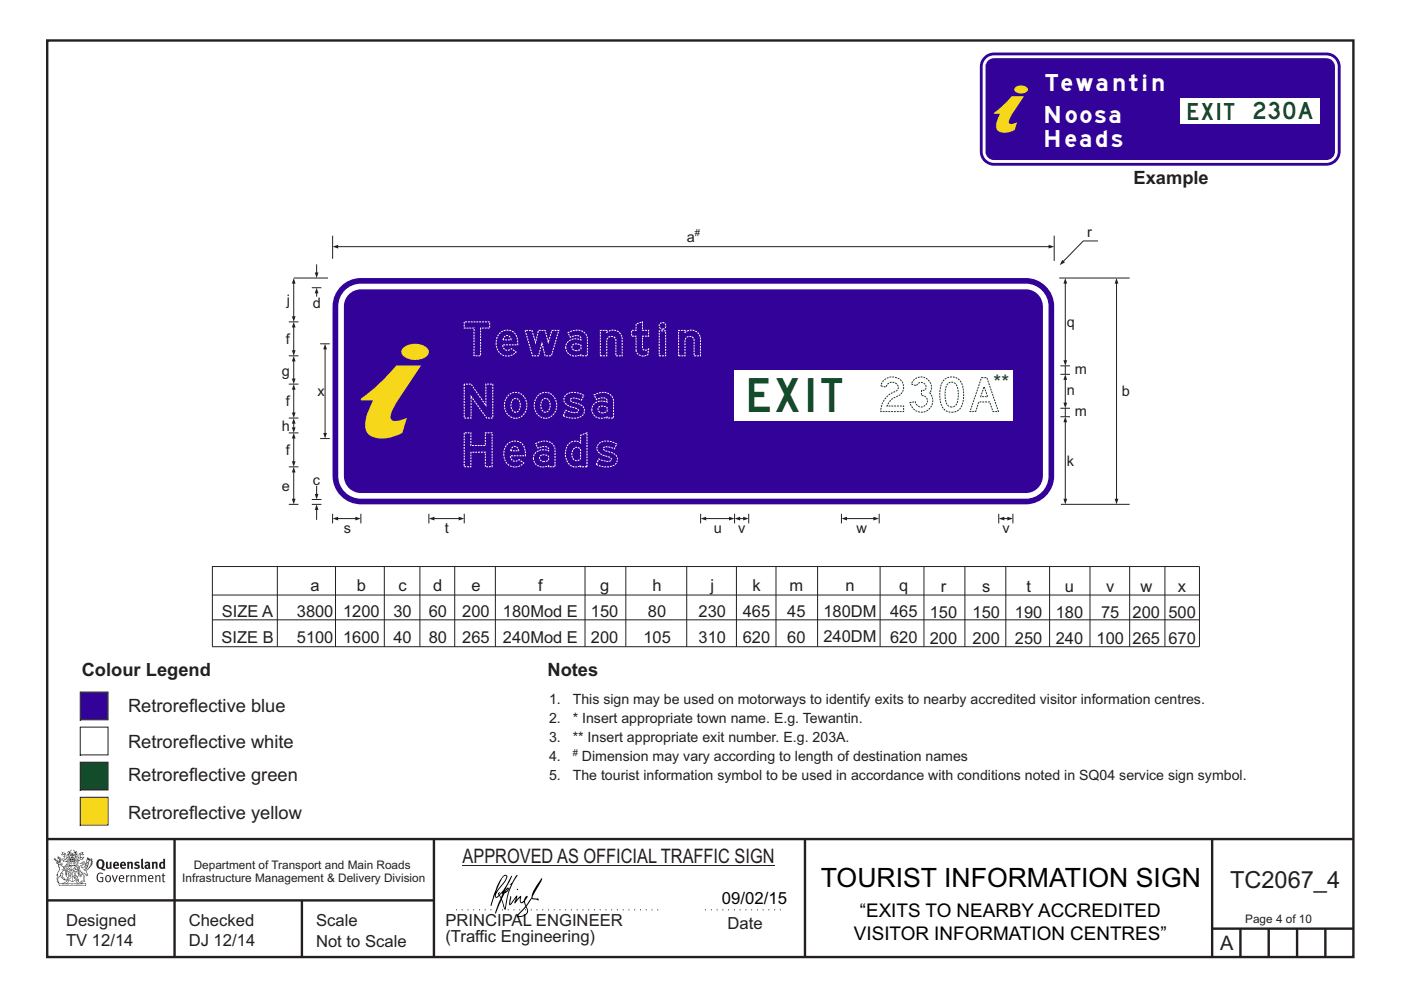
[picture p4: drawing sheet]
<svg xmlns="http://www.w3.org/2000/svg" width="297mm" height="210mm" viewBox="0 0 297 210" stroke-linecap="round" stroke-linejoin="round" font-family="sans-serif">
<g fill="none" stroke="#231f20" stroke-width=".51">
<path d="M10 8.6h276.9v194.4h-276.9zM10 178h277M37 178v25M92 178v25M170.7 177.9v25M257 178v25M10 191h82M64 191v12M257 197h30M263 197v6M269 197v6M275 197v6"/>
<path d="M281 197v6"/>
</g>
<path d="M96.7 193h43.3M149.5 193h16.8" fill="none" stroke="#231f20" stroke-width=".21" stroke-dasharray=".2 1" stroke-linecap="butt"/>
<path d="M98.1 183.5h66.1" fill="none" stroke="#231f20" stroke-width=".21"/>
<g fill="#231f20">
<path d="M21.1 182.6a.94 .94 0 0 0 .2 1.4 .84 .84 0 0 0 0-1.5zM20.7 182.5a.92 .92 0 0 1 1.2-.1 .92 .92 0 0 1 .2 1.2l-.3 .6 .6 .2-.1 .2-.6-.1a1.41 1.41 0 0 1-1.3-1.2z" fill-rule="evenodd"/>
<path d="M22.5 182.8l.4-.1v1.2l.1 .1 .3-.1v-1.1h.3l.1 1.4a1.26 1.26 0 0 1-1.2-.1z" fill-rule="evenodd"/>
<path d="M24.5 183.1l-.1 .3h.4l-.1-.3zM24.1 183a.66 .66 0 0 1 .9-.1 .66 .66 0 0 1 .2 .8h-.8v.2a.42 .42 0 0 0 .7 0l.1 .2a.79 .79 0 0 1-1.1 0 .79 .79 0 0 1 0-1.1z" fill-rule="evenodd"/>
<path d="M26 183.1l-.1 .3h.4l-.1-.3zM25.6 183a.66 .66 0 0 1 .9-.1 .66 .66 0 0 1 .2 .8h-.8v.2a.42 .42 0 0 0 .6 0l.2 .2a.79 .79 0 0 1-1.1 0 .79 .79 0 0 1 0-1.1z" fill-rule="evenodd"/>
<path d="M26.9 182.8l.4-.1v.2a.46 .46 0 0 1 .5-.1 .46 .46 0 0 1 .4 .4v1.1h-.4v-1l-.1-.2-.3 .1v1.1h-.4z" fill-rule="evenodd"/>
<path d="M28.6 183l.5-.3 .5 .2-.1 .2h-.5l-.1 .2a.56 .56 0 0 1 .7 .6 .56 .56 0 0 1-.8 .4l-.4-.1 .2-.3 .4 .1 .2-.1-.6-.4z" fill-rule="evenodd"/>
<path d="M29.9 182.2l.4-.1v1.8l.2 .4h-.3l-.2-.2z" fill-rule="evenodd"/>
<path d="M31.1 183.7v.3l.3-.1v-.3zM30.7 183a.67 .67 0 0 1 .6-.2 .67 .67 0 0 1 .5 .5l.1 .8-.2 .3-.2-.2a.5 .5 0 0 1-.7 0 .5 .5 0 0 1 0-.7l.6-.1v-.3l-.6 .1z" fill-rule="evenodd"/>
<path d="M32.2 182.8l.3-.1 .1 .2a.46 .46 0 0 1 .5-.1 .46 .46 0 0 1 .3 .4v1.1h-.4v-1l-.1-.2-.3 .1v1.1h-.4z" fill-rule="evenodd"/>
<path d="M34.3 183.1l-.1 .7 .2 .2 .2-.1v-.7zM34.6 182.1l.4 .1 .1 2.1-.4-.1a.71 .71 0 0 1-1-.6 .71 .71 0 0 1 .9-.7z" fill-rule="evenodd"/>
<path d="M20.8 185.3l.7-.2 .4 .2-.2 .1a.69 .69 0 0 0-.8 .1 .69 .69 0 0 0-.1 .9l.2 .4 .5 .1h.2v-.7h-.4l-.1-.2h.7v1a.96 .96 0 0 1-1.2-.1 .96 .96 0 0 1-.2-1.1z" fill-rule="evenodd"/>
<path d="M22.6 185.9a.57 .57 0 0 0-.1 .7 .57 .57 0 0 0 .6 .3 .7 .7 0 0 0-.2-1.1zM22.5 185.8a.69 .69 0 0 1 1.1 .6 .69 .69 0 0 1-1.1 .5 1.04 1.04 0 0 1 0-1.1z" fill-rule="evenodd"/>
<path d="M23.7 185.7l.2-.1 .4 1.3 .4-1.3h.3l-.6 1.5h-.2z" fill-rule="evenodd"/>
<path d="M25.6 185.8l-.2 .4h.7l-.2-.4zM25.4 185.8a.59 .59 0 0 1 .7-.1 .59 .59 0 0 1 .2 .7h-.9a.45 .45 0 0 0 .3 .5 .45 .45 0 0 0 .5-.1l.1 .1a.74 .74 0 0 1-1-.1 .74 .74 0 0 1 .1-1z" fill-rule="evenodd"/>
<path d="M26.7 185.7l.2-.1 .1 .2 .5-.2-.1 .3-.4 .2v1h-.2z" fill-rule="evenodd"/>
<path d="M27.6 185.7l.2-.1 .1 .2a.45 .45 0 0 1 .5-.2 .45 .45 0 0 1 .3 .4v1.1h-.2v-1.1l-.2-.2-.4 .2v1.1h-.2z" fill-rule="evenodd"/>
<path d="M29.1 185.7l.3-.1v.2l.4-.2 .4 .3 .3-.3a.37 .37 0 0 1 .5 .4v1.1h-.2v-1.1l-.2-.2-.4 .2v1.1h-.2v-1.1l-.2-.2-.4 .2v1.1h-.2z" fill-rule="evenodd"/>
<path d="M31.8 185.8l-.2 .4h.7l-.2-.4zM31.5 185.8a.59 .59 0 0 1 .8-.1 .59 .59 0 0 1 .2 .7h-.9a.45 .45 0 0 0 .3 .5 .45 .45 0 0 0 .5-.1l.1 .1a.74 .74 0 0 1-1-.1 .74 .74 0 0 1 0-1z" fill-rule="evenodd"/>
<path d="M32.9 185.7l.2-.1 .1 .2a.45 .45 0 0 1 .4-.2 .45 .45 0 0 1 .4 .4v1.1h-.2v-1.1l-.2-.2-.4 .2v1.1h-.3z" fill-rule="evenodd"/>
<path d="M34.5 185.3l.2-.1v.4h.4l-.1 .2h-.3v1v.1h.3l-.1 .2-.4-.1v-1.2h-.2v-.2h.2z" fill-rule="evenodd"/>
<path d="M13.2 180.9l.5 .1-.6 .3 .3-.3zM13.7 181.2l.3 .1 .1 1 .3-.5 .1 .5h-.2l-.1 .3-.7 .1v-.3l-.4-.1 .3-.1 .6 .2-.4-.7h.2zM13.2 180.7v.4l-.3 .2 .3 .1 .4-.2 .1 .4-.3 .2h.2l.2 .5-.4-.2-.4 .1 .5 .6 .2-.1 .8 .1-.6 .6 .2 .1 .6-.2-.1-.3 .3-.2h-.2l-.1 .4-.5 .2 .5-.7h-.5l.6-.2-.4 .1 .3-.3-.1-.6-.1-.1-.3 .5v-.2a.8 .8 0 0 0-.9-1.1z" fill-rule="evenodd"/>
<path d="M17 181.1l.5-.2-.3 .2 .4 .2zM16.8 181.2h.1l.1 .9 .3-.2 .4-.1-.3 .3v.2h-.4l-.3 .3-.1-.3-.3-.1 .1-.1-.1-.4 .4 .6 .1-.1zM16.3 181.5l-.1 .9 .4 .1h-.6l.6 .1-.2 .1h-.3l.4 .4h-.2v.3l-.5-.8 .5 1 .4-.6-.4-.2 .9-.5 .2 .1 .4-.5 .1-.2-.8 .2-.1-.7 .4 .2 .5-.2-.4-.2 .2-.2a.88 .88 0 0 0-1 1.2z" fill-rule="evenodd"/>
<path d="M15.5 182.9l.3 .2h-.2v.3v-.3h-.2l.2-.1z" fill-rule="evenodd"/>
<path d="M15.1 182.9l.2 .2h-.2v.3v-.3h-.2h.2z" fill-rule="evenodd"/>
<path d="M14.9 182.8h.9l.1 .7-.3 .1-.8-.1zM14.8 182.4l-.2 1.2h1.4l-.2-1.2-.1 .2h-.8z" fill-rule="evenodd"/>
<path d="M14.9 184.5v.2l.3-.1-.1-.2zM14.4 183.8l.2 .2-.3 .2v.5l.2 .1 .3-.1-.4-.4 .3 .1h.4l-.2-.4 .2-.2zM14.3 183.7h.9a.5 .5 0 0 0 .1 .8l-.3 .3a.47 .47 0 0 1-.7-.1 .47 .47 0 0 1 0-.6l.1-.1z" fill-rule="evenodd"/>
<path d="M15.6 184.2l.1-.1a.33 .33 0 0 1 .5-.2 .33 .33 0 0 1 .1 .5l-.3-.1 .2-.2h-.4l-.1 .1h.2l.1 .3h.3v.2h-.6l.1-.1-.3-.1zM15.5 184.2l-.1 .4h.2l-.1 .2h.9v-.2a.44 .44 0 0 0 0-.7 .44 .44 0 0 0-.7 .1z" fill-rule="evenodd"/>
<path d="M15.7 185.7l.4 .1zM15.9 185.2l.1 .4h-.2zM15.9 185.1l-.3 .7-.3 .2a.98 .98 0 0 1 1.1 .1z" fill-rule="evenodd"/>
<path d="M15.6 186l.3 .2v-.2h.2l-.2 .5v-.2l-.3 .1 .2-.2z" fill-rule="evenodd"/>
<path d="M15 185.3l.1 .1-.2 .3zM14.6 185.9h.4a.22 .22 0 0 1-.2 .3 .22 .22 0 0 1-.2-.3zM14.5 185.3l.2 .4zM14.6 185.8l.4 .1zM14.7 185.2l.2 .1-.1 .4zM14.4 185.2l.1 .5a.36 .36 0 0 0 0 .5 .36 .36 0 0 0 .5 0 .36 .36 0 0 0 .1-.5 .41 .41 0 0 0-.1-.5 .41 .41 0 0 0-.6 0z" fill-rule="evenodd"/>
<path d="M14.6 184.1l.2 .2z" fill-rule="evenodd"/>
<path d="M18.3 183.4l.1-.1v.4l-.5 .4z" fill-rule="evenodd"/>
<path d="M17.5 182.9l.2-.1 .3 .2-.7 .8-.1 .3 .3 .1a1.07 1.07 0 0 0 .7-.9l.4-.3v.2a1.36 1.36 0 0 1-1 1.3 1.32 1.32 0 0 0 1.2-1.6l.5-.7-.2 .5 .4-.2-.4 .4 .4-.2-.4 .4h.4l-.5 .2h.4l-.4 .2h.4l-.4 .1 .1 .1h-.2l.1 .2-.2 .1a.82 .82 0 0 1-1 .6l.3 .1 .5 .9-.3 .1-.2-.4-.4-.2 .1 1.8 .2 .1-.6 .2-.2-.2 .5-.1v-.2a2.24 2.24 0 0 0-.7-2.1v-.3a.69 .69 0 0 1 .6-.9l.1-.2zM16.6 184.5l.5 1.3 .1-.8 .2 .3-.3 .7-.4-.8h-.1l.1-.2zM18.5 182.2l.1 .3 .2-.2v.3l.2-.3v.2l-.8 .6zM16.8 183.2l.7-.1 .1 .2a.87 .87 0 0 0-.8 .6 .87 .87 0 0 0 .2 .9l.2 .4-.1 .5-.3-1.1-.2-.1-.1 .1 .1 .2-.2 .4 .3 .1 .2 .7h.3l.3-.6a1.62 1.62 0 0 1 .1 1.4h-.3l-.2 .3h.2l.1 .2 .2-.2h.5l-.2-.3-.1-1.5 .2 .1a.4 .4 0 0 0 .2 .3 .4 .4 0 0 0 .5 0l-.5-1 .8-.6 .1-.3h.3l-.1-.1 .3-.3h-.2l.2-.3-.1 .1 .1-.3-.1 .1 .1-.4h-.1l.1-.3v-.1l-.2 .2-.1-.4-.2 .4-.1-.4-.1 .2-.2-.3v.3l-.2-.4-.4 1.6a.58 .58 0 0 1-.8 .6l.7-.8v-.4h-.4z" fill-rule="evenodd"/>
<path d="M18.2 185.4l.3 .1z" fill-rule="evenodd"/>
<path d="M12.5 187.4h5.7l-.1 .4h-5.5zM13.5 187.4l.5-.3 .4-.4v.1l.1 .1-.3 .4zM14 186.6l.3-.1-.2 .3zM16.3 186.7l.4 .4 .5 .3h-.6l-.3-.3-.1-.2zM16.4 186.5l.2 .1-.1 .2zM12.4 187.4l.1 .5h5.7l.1-.5-.8-.1-.6-.2-.3-.2 .1-.5a.47 .47 0 0 0-.6 .4 .47 .47 0 0 0 .4 .6h-2.3a.47 .47 0 0 0 .4-.6 .47 .47 0 0 0-.6-.4l.1 .5-.3 .2-.6 .2z" fill-rule="evenodd"/>
<path d="M13.3 187.6v.1zM13.3 187.5l-.1 .3h.2z" fill-rule="evenodd"/>
<path d="M13.5 187.5l.1 .2 .1-.2v.2z" fill-rule="evenodd"/>
<path d="M13.9 187.5l.1 .2zM13.8 187.5v.3l.2-.1v-.1z" fill-rule="evenodd"/>
<path d="M14.2 187.6l.1 .1zM14.2 187.5l-.1 .3h.3z" fill-rule="evenodd"/>
<path d="M14.4 187.5h.2l.1 .3h-.3z" fill-rule="evenodd"/>
<path d="M15.1 187.6v.1zM15.1 187.5l-.1 .3h.2z" fill-rule="evenodd"/>
<path d="M15.3 187.5h.2l-.1 .3z" fill-rule="evenodd"/>
<path d="M15.8 187.5h.2l-.1 .3z" fill-rule="evenodd"/>
<path d="M16.1 187.5l.1 .3z" fill-rule="evenodd"/>
<path d="M16.3 187.5l.1 .2zM16.3 187.5v.3l.2-.1v-.1z" fill-rule="evenodd"/>
<path d="M16.6 187.5h.2v.3h-.2z" fill-rule="evenodd"/>
<path d="M16.9 187.5l.1 .3h-.1z" fill-rule="evenodd"/>
<path d="M17.1 187.5l.1 .3z" fill-rule="evenodd"/>
<path d="M17.3 187.5l.1 .3z" fill-rule="evenodd"/>
<path d="M14.9 182.1a.71 .71 0 0 1 .9 .1zM15.6 182.2l.2 .2zM15 182.2l.3 .1zM14.8 182.3l.1 .1zM15.2 181.9h.3zM15.2 181.3h.1v.2zM15.2 181h.2v.2zM15.3 181.6l.1 .2h-.2zM15.4 181.3l.1 .2zM15 181.3l.1 .1-.1 .1zM15.6 181.3h.1v.2zM14.4 180.6l-.3 .3 .5-.2v.4h-.3l-.1 .6 .2-.5 .3 .9v.4h1.2v-.4l.4-.9 .2 .3-.2-.5-.2 .1v-.4l.4 .2-.3-.4-.2 .3-.5-.6v.1a.41 .41 0 0 1 .3 .3 .41 .41 0 0 1-.1 .5l.1-.2a1 1 0 0 1 0 1.1l-.2-.1-.1-.3h.4l-.2-.2 .2-.3-.3 .1v-.4l-.3 .2-.2-.2 .1 .4-.4-.1 .1 .3-.1 .2h.4l-.1 .3-.3 .1a.93 .93 0 0 1 .1-1.1l.1 .3v-.4h-.2l.4-.6-.5 .5-.1-.2z" fill-rule="evenodd"/>
<path d="M12.4 183.4l.4 .1 .6 .5v.2a.83 .83 0 0 1 .6 1.2v-.2a.75 .75 0 0 0-1-.8l.4 .2-.6 .7-.1 .5a.95 .95 0 0 0-.3 1.3l-.1-.1a.77 .77 0 0 1 .1-1.1l-.1-.5-.1 .1 .2-.5a1.31 1.31 0 0 0 0-1.6zM13 185.2l.3 .1-.1 .8 .5 .4-.2-.1a.68 .68 0 0 1-.6-.8zM12.1 183a.68 .68 0 0 1 1 .3l-.5 .1-.1-.3zM11.4 182.1a1.19 1.19 0 0 0 1 .8h-.5l.4 .4 .1 .6a.9 .9 0 0 1-.2 1.2l-.3 .5h.3v.2a1.04 1.04 0 0 0-.1 1.2l.2 .3 .3-.1-.1-.1a.8 .8 0 0 1 .2-1.2l.1-.2a.89 .89 0 0 0 1.1 .9l-.6-.6 .1-.8-.3-.1 .4-.5 .4 .3 .1 .8a1.01 1.01 0 0 0-.3-1.4l.3-.6-.4 .4a.41 .41 0 0 1 .4-.5h-.1l-.5 .2-.5-.4h.3a.5 .5 0 0 0-.5-.5l.3-.4-.3 .2 .3-.4-.1-.3-.1 .4-.1-.6-.1 .3-.1-.5-.1 .3-.3-.2 .3 .3-.3-.1a.62 .62 0 0 1 .5 .9l-.1-.4v.4l-.3-.1v-.4l-.1 .3-.1-.3-.1 .2-.1-.5-.1 .3-.1-.4v.4z" fill-rule="evenodd"/>
<path d="M12.6 183.1l.1-.1 .2 .2z" fill-rule="evenodd"/>
<path d="M14 183.6h2.7v1l-.1-.9h-2.5v1.2h2.5v-.3v.6v-.2h-1.2v1.9a2.13 2.13 0 0 0 1.3-1.7 1.69 1.69 0 0 1-1.6 1.8l-.6-.4-.4-.6-.1-1.2v.6l.4 .8 .9 .7v-1.9h-1.2z" fill-rule="evenodd"/>
<circle cx="17.7" cy="182.9" r=".08"/>
</g>
<g fill="#000">
<path d="M107.5 188.6l.2-.1-.5 .6zM106.3 189.5l.3 .1-.3 .7-.3-.4zM106.8 185.9l.5-.1a9.3 9.3 0 0 1-2 3.2l-.1 .2 1-2.5zM106.5 185.9a14.7 14.7 0 0 0-2.2 5l-.3 1.1 .1 .2 .8-2.4a.42 .42 0 0 0 .2 .6 .42 .42 0 0 0 .6-.2l.2-.2 .2 .5-1.1 3.2h.2l1.1-2.8 .6 1.9 .2 .2 .2-.5a13.5 13.5 0 0 1 2-6.2l.4-.6-.1-.1-1.6 2.1 .4-.1a14.9 14.9 0 0 0-1.3 5.1l-.4-1.2a1.39 1.39 0 0 1 .2-1.8l.1-.2a.92 .92 0 0 0 .8-1.2 .75 .75 0 0 0-.7 .7l-.2 .2 1.6-3.4-.1-.1-.4 .7a10.5 10.5 0 0 1-2.2 3.3l.2-.4a.32 .32 0 0 0-.4 .1 .32 .32 0 0 0 .1 .5l-.5 .3a3.2 3.2 0 0 1 1.1-2.2l.5-.6a2.49 2.49 0 0 0 .7-1.7l-.3-.2z" fill-rule="evenodd"/>
<path d="M109.6 188.5l.3 .3h-.3z" fill-rule="evenodd"/>
<path d="M111.5 192.4a1.15 1.15 0 0 1 .1 1.3 1.15 1.15 0 0 1-1.2 .6h-.5zM108.1 190.1l-.2 1.6 .3 .3 1.2-1.5-.3 1.1 1.1-1.2a.94 .94 0 0 0 .4 1.2l.5-.3 .3 .9-1.2 1.3a.98 .98 0 0 0-.5 1 1.9 1.9 0 0 0 2.3-1.3l-.1-.3a1.02 1.02 0 0 1 .3-1.4l.5-.9 1.5 .3-.2-.5v.3l-1.1-.2v-.3l2-3.5 .1-.3-.1-.1-1.8 2.7a6.6 6.6 0 0 1-1.5 3l-.2-.2a1.01 1.01 0 0 1 .4-1.4l.1-.3-.3-.1-.3 .4-.2 .6-.5 .4-.2-.4 .1-.9-.2-.1-.8 .9 .2-.9-.1-.1-1.4 1.8 .2-1.4v-.2z" fill-rule="evenodd"/>
</g>
<path d="M17 146.8v5.9h5.9v-5.9z" fill-rule="evenodd" fill="#330299" stroke="#231f20" stroke-width=".21"/>
<path d="M17 154.2v5.9h5.9v-5.9z" fill-rule="evenodd" fill="#fff" stroke="#231f20" stroke-width=".21"/>
<path d="M17 169.1v5.9h5.9v-5.9z" fill-rule="evenodd" fill="#f7d719" stroke="#231f20" stroke-width=".21"/>
<path d="M17 161.7v5.9h5.9v-5.9z" fill-rule="evenodd" fill="#0f4d2a" stroke="#231f20" stroke-width=".21"/>
<g fill="none" stroke="#231f20" stroke-width=".21">
<path d="M45 120.2h209.3M45 126.2h209.3M45 137.2h209.3M45 120.2v16.9M45 131.5h209.3M58.8 120.2v16.9M71.1 120.2v17M81.5 120.2v17M89 120.2v17M96.4 120.2v17M105 120.2v17M124 120.2v17"/>
<path d="M132.7 120.2v17M145.6 120.2v17M156.1 120.2v17M164.5 120.2v17M173.3 120.2v17M186.6 120.2v17M195.9 120.2v17M204.6 120.2v17M213.3 120.2v17M222.5 120.2v17M231.1 120.2v17M239.5 120.2v17"/>
<path d="M247 120.1v17M254.3 120.1v17"/>
</g>
<path d="M208.9 11.8l1.2-.6 .6-.1h70.5a3 3 0 0 1 3 3v18a3 3 0 0 1-3 3h-70.5a3 3 0 0 1-3-3v-18a3 3 0 0 1 1.2-2.3z" fill-rule="evenodd" fill="#330299"/>
<path d="M209.2 12.3l1-.5 .5-.1h70.5a2.41 2.41 0 0 1 2.4 2.4v18a2.41 2.41 0 0 1-2.4 2.4h-70.5a2.41 2.41 0 0 1-2.4-2.4v-18a2.4 2.4 0 0 1 .9-1.8z" fill-rule="evenodd" fill="#fff"/>
<path d="M209.5 12.9l.8-.5 .4-.1h70.5a1.81 1.81 0 0 1 1.8 1.8v18a1.81 1.81 0 0 1-1.8 1.8h-70.5a1.81 1.81 0 0 1-1.8-1.8v-18l.1-.4z" fill-rule="evenodd" fill="#330299"/>
<path d="M210.7 23.9l1.8-1.4 2-2.1h2.6l-2.7 4.1a2.13 2.13 0 0 0-.5 1.6 1.48 1.48 0 0 0 1.7-.1l-.5 1.6a3.3 3.3 0 0 1-3.7 0 2.35 2.35 0 0 1 .1-2.2l.5-1.3h-1.3zM215.3 18.5a1.76 1.76 0 0 1 2.6 .5 1.67 1.67 0 0 1-2.9 0z" fill-rule="evenodd" fill="#f7d719"/>
<path d="M250.4 20.9h29.5v5.4h-29.5z" fill="#fff"/>
<path d="M72.3 60.7a6 6 0 0 1 4.2-1.7h141a6 6 0 0 1 6 6v36a6 6 0 0 1-6 6h-141a6 6 0 0 1-6-6v-36a6 6 0 0 1 1.8-4.3z" fill-rule="evenodd" fill="#330299"/>
<path d="M73.4 61.3a4.8 4.8 0 0 1 3.1-1.1h141a4.8 4.8 0 0 1 4.8 4.8v36a4.8 4.8 0 0 1-4.8 4.8h-141a4.8 4.8 0 0 1-4.8-4.8v-36a4.8 4.8 0 0 1 1.7-3.7z" fill-rule="evenodd" fill="#fff"/>
<path d="M74 62.4a3.6 3.6 0 0 1 2.5-1h141a3.6 3.6 0 0 1 3.6 3.6v36a3.6 3.6 0 0 1-3.6 3.6h-141a3.6 3.6 0 0 1-3.6-3.6v-36a3.6 3.6 0 0 1 1.1-2.6z" fill-rule="evenodd" fill="#330299"/>
<path d="M70.5 50v4.9M71.5 52.3h151" fill="none" stroke="#231f20" stroke-width=".21"/>
<g fill="#231f20">
<path d="M70.5 52.3l1.2-.4v.8z"/>
<path d="M222.3 51.9l1.2 .4-1.2 .4z"/>
</g>
<path d="M76.5 84.5a38.5 38.5 0 0 0 7.5-7h5.3l-5.7 8.7a3.4 3.4 0 0 0-.6 2.8 3 3 0 0 0 2.8-.2l.5-.2-1 3.3a7.4 7.4 0 0 1-6.9 .5 3.1 3.1 0 0 1-.9-3.4l.5-1.5 1.1-2.6h-2.6zM85.4 73.9a4.1 4.1 0 0 1 5.2 0 1.32 1.32 0 0 1-.8 2.1 4.1 4.1 0 0 1-4.4-.6 1.1 1.1 0 0 1 0-1.5z" fill-rule="evenodd" fill="#f7d719"/>
<path d="M155.7 78.4h59.1v10.8h-59.1z" fill="#fff"/>
<path d="M232.8 51.1h-3.1l-4.3 4.4" fill="none" stroke="#231f20" stroke-width=".21"/>
<path d="M225.2 55.1l.6 .6-1.1 .5z" fill="#231f20"/>
<path d="M223.5 50v5.3M224.6 59h14.9M224.8 88.4h2.1M224.8 86.6h2.1M225.9 80.4v5.2" fill="none" stroke="#231f20" stroke-width=".21"/>
<g fill="#231f20">
<path d="M225.5 85.4h.8l-.4 1.2z"/>
<path d="M225.9 79.4l.4 1.2h-.8z"/>
</g>
<path d="M224.8 79.4h2.1M224.8 77.6h2.1M225.9 89.4v16.6" fill="none" stroke="#231f20" stroke-width=".21"/>
<g fill="#231f20">
<path d="M225.9 88.4l.4 1.2h-.8z"/>
<path d="M225.5 105.8h.8l-.4 1.2z"/>
</g>
<path d="M225.9 60v16.6M225.9 77.6v1.8M225.9 86.6v1.8" fill="none" stroke="#231f20" stroke-width=".21"/>
<g fill="#231f20">
<path d="M225.9 59l.4 1.2h-.8z"/>
<path d="M225.5 76.4h.8l-.4 1.2z"/>
</g>
<path d="M236.7 60v46" fill="none" stroke="#231f20" stroke-width=".21"/>
<g fill="#231f20">
<path d="M236.7 59l.4 1.2h-.8z"/>
<path d="M236.3 105.8h.8l-.4 1.2z"/>
</g>
<path d="M61.2 68.3h2.1M62.3 100v6" fill="none" stroke="#231f20" stroke-width=".21"/>
<g fill="#231f20">
<path d="M61.9 105.8h.8l-.4 1.2z"/>
<path d="M62.3 99l.4 1.2h-.8z"/>
</g>
<path d="M67.1 103.1v1.8" fill="none" stroke="#231f20" stroke-width=".21"/>
<path d="M66.7 104.8h.8l-.4 1.1z" fill="#231f20"/>
<path d="M67.1 56.1v1.9M66.1 105.9h2M224.9 107h14.6" fill="none" stroke="#231f20" stroke-width=".21"/>
<path d="M66.7 57.8h.8l-.4 1.2z" fill="#231f20"/>
<path d="M67.1 62v.9" fill="none" stroke="#231f20" stroke-width=".21"/>
<path d="M67.1 61l.4 1.2h-.8z" fill="#231f20"/>
<path d="M66.1 61h2M61.2 99h2.1M62.3 92.8v5.2M61.2 107h2.1M66.1 107h2" fill="none" stroke="#231f20" stroke-width=".21"/>
<g fill="#231f20">
<path d="M61.9 97.8h.8l-.4 1.2z"/>
<path d="M62.3 91.8l.4 1.2h-.8z"/>
</g>
<path d="M62.3 69.3v5.2" fill="none" stroke="#231f20" stroke-width=".21"/>
<g fill="#231f20">
<path d="M61.9 74.3h.8l-.4 1.2z"/>
<path d="M62.3 68.3l.4 1.2h-.8z"/>
</g>
<path d="M61.2 75.5h2.1M62.3 76.5v4M61.2 88.7h2.1" fill="none" stroke="#231f20" stroke-width=".21"/>
<g fill="#231f20">
<path d="M62.3 75.5l.4 1.2h-.8z"/>
<path d="M61.9 80.3h.8l-.4 1.2z"/>
</g>
<path d="M62.3 89.7v1.1" fill="none" stroke="#231f20" stroke-width=".21"/>
<g fill="#231f20">
<path d="M62.3 88.7l.4 1.2h-.8z"/>
<path d="M61.9 90.6h.8l-.4 1.2z"/>
</g>
<path d="M61.2 81.5h2.1M61.2 91.8h2.1M62.3 82.5v5.2" fill="none" stroke="#231f20" stroke-width=".21"/>
<g fill="#231f20">
<path d="M62.3 81.5l.4 1.2h-.8z"/>
<path d="M61.9 87.5h.8l-.4 1.2z"/>
</g>
<path d="M62.3 59h7.2M62.3 60v7.3" fill="none" stroke="#231f20" stroke-width=".21"/>
<g fill="#231f20">
<path d="M62.3 59l.4 1.2h-.8z"/>
<path d="M61.9 67.1h.8l-.4 1.2z"/>
</g>
<path d="M68.9 73.9v18.1M67.9 93h2" fill="none" stroke="#231f20" stroke-width=".21"/>
<g fill="#231f20">
<path d="M68.5 91.8h.8l-.4 1.2z"/>
<path d="M68.9 72.9l.4 1.2h-.8z"/>
</g>
<path d="M67.9 72.9h2M67.1 108v2.3" fill="none" stroke="#231f20" stroke-width=".21"/>
<path d="M67.1 107l.4 1.2h-.8z" fill="#231f20"/>
<path d="M70.5 109v2M71.5 110h4" fill="none" stroke="#231f20" stroke-width=".21"/>
<g fill="#231f20">
<path d="M75.3 109.6l1.2 .4-1.2 .4z"/>
<path d="M70.5 110l1.2-.4v.8z"/>
</g>
<path d="M76.5 109v2M90.9 109v2M91.9 110h5.5" fill="none" stroke="#231f20" stroke-width=".21"/>
<g fill="#231f20">
<path d="M90.9 110l1.2-.4v.8z"/>
<path d="M97.2 109.6l1.2 .4-1.2 .4z"/>
</g>
<path d="M156.8 110h.9M158.7 109v2M211.8 109v2M214.8 109v2" fill="none" stroke="#231f20" stroke-width=".21"/>
<g fill="#231f20">
<path d="M155.7 110l1.2-.4v.8z"/>
<path d="M157.6 109.6l1.1 .4-1.1 .4z"/>
</g>
<path d="M148.5 109v2M149.6 110h5.1M155.7 109v2" fill="none" stroke="#231f20" stroke-width=".21"/>
<g fill="#231f20">
<path d="M154.6 109.6l1.1 .4-1.1 .4z"/>
<path d="M148.5 110l1.2-.4v.8z"/>
</g>
<path d="M178.4 109v2M179.4 110h5.9M186.4 109v2" fill="none" stroke="#231f20" stroke-width=".21"/>
<g fill="#231f20">
<path d="M178.4 110l1.2-.4v.8z"/>
<path d="M185.2 109.6l1.2 .4-1.2 .4z"/>
</g>
<path d="M212.8 110h.9" fill="none" stroke="#231f20" stroke-width=".21"/>
<g fill="#231f20">
<path d="M211.8 110l1.1-.4v.8z"/>
<path d="M213.6 109.6l1.2 .4-1.2 .4z"/>
</g>
<path d="M98.4 109v2" fill="none" stroke="#231f20" stroke-width=".21"/>
<g font-size="7.2" fill="#fff">
<text x="98.4" y="75.5">Tewantin</text>
<text x="98.4" y="88.7">Noosa</text>
<text x="98.4" y="99">Heads</text>
</g>
<g font-size="7.2" fill="#0f4d2a">
<text x="158.8" y="87.4">EXIT</text>
<text x="186.7" y="87.3">230A</text>
</g>
<text font-size="5.6" fill="#010202" x="174" y="188">TOURIST INFORMATION SIGN</text>
<text font-size="5" fill="#231f20" x="260.8" y="188.4">TC2067_4</text>
<text font-size="4.2" fill="#0f4d2a" x="210.7" y="82.6">**</text>
<g font-size="4.2" fill="#231f20">
<text x="98.1" y="183">APPROVED AS OFFICIAL TRAFFIC SIGN</text>
<text x="258.7" y="201.6">A</text>
</g>
<g font-size="4" fill="#010202">
<text x="182.3" y="194.5">“EXITS TO NEARBY ACCREDITED</text>
<text x="181" y="199.4">VISITOR INFORMATION CENTRES”</text>
</g>
<g font-size="3.9" fill="#231f20">
<text x="240.3" y="38.9">Example</text>
<text x="17.3" y="143.5">Colour Legend</text>
<text x="116.1" y="143.5">Notes</text>
<text x="27.1" y="151.1">Retroreflective blue</text>
<text x="27.1" y="158.6">Retroreflective white</text>
<text x="27.1" y="165.6">Retroreflective green</text>
<text x="27.1" y="173.7">Retroreflective yellow</text>
</g>
<g font-size="3.6" fill="#fff">
<text x="221.7" y="19.4">Tewantin</text>
<text x="221.7" y="26">Noosa</text>
<text x="221.7" y="31.2">Heads</text>
</g>
<g font-size="3.6" fill="#0f4d2a">
<text x="251.9" y="25.4">EXIT</text>
<text x="265.9" y="25.3">230A</text>
</g>
<text font-size="3.6" fill="#010202" x="153.1" y="191.8">09/02/15</text>
<g font-size="3.5" fill="#231f20">
<text x="65.9" y="125.4">a</text>
<text x="75.6" y="125.4">b</text>
<text x="84.5" y="125.4">c</text>
<text x="91.9" y="125.4">d</text>
<text x="100" y="125.4">e</text>
<text x="114.1" y="125.4">f</text>
<text x="127.2" y="125.4">g</text>
<text x="138.4" y="125.4">h</text>
<text x="150.6" y="125.4">j</text>
<text x="159.5" y="125.4">k</text>
<text x="167.4" y="125.4">m</text>
<text x="179.2" y="125.3">n</text>
<text x="190.7" y="125.4">q</text>
<text x="199.5" y="125.6">r</text>
<text x="208.2" y="125.6">s</text>
<text x="217.6" y="125.6">t</text>
<text x="225.8" y="125.6">u</text>
<text x="234.5" y="125.6">v</text>
<text x="241.8" y="125.6">w</text>
<text x="249.8" y="125.6">x</text>
<text x="47.1" y="130.9">SIZE A</text>
<text x="62.9" y="130.9">3800</text>
<text x="72.7" y="130.9">1200</text>
<text x="83.4" y="130.9">30</text>
<text x="90.9" y="130.9">60</text>
<text x="98" y="130.9">200</text>
<text x="106.6" y="130.9">180Mod E</text>
<text x="125.3" y="130.9">150</text>
<text x="137.4" y="130.9">80</text>
<text x="148.1" y="130.9">230</text>
<text x="157.5" y="130.9">465</text>
<text x="166.9" y="130.9">45</text>
<text x="174.6" y="130.8">180DM</text>
<text x="188.7" y="130.9">465</text>
<text x="197.1" y="131.1">150</text>
<text x="206.2" y="131.1">150</text>
<text x="215.2" y="131.1">190</text>
<text x="223.9" y="131.1">180</text>
<text x="233.5" y="131.1">75</text>
<text x="240.1" y="131">200</text>
<text x="247.7" y="131">500</text>
<text x="47" y="136.4">SIZE B</text>
<text x="62.9" y="136.4">5100</text>
<text x="72.7" y="136.4">1600</text>
<text x="83.4" y="136.4">40</text>
<text x="90.9" y="136.4">80</text>
<text x="98" y="136.4">265</text>
<text x="106.6" y="136.4">240Mod E</text>
<text x="125.3" y="136.4">200</text>
<text x="136.4" y="136.4">105</text>
<text x="148.1" y="136.4">310</text>
<text x="157.5" y="136.4">620</text>
<text x="166.9" y="136.4">60</text>
<text x="174.6" y="136.3">240DM</text>
<text x="188.7" y="136.4">620</text>
<text x="197.1" y="136.6">200</text>
<text x="206.2" y="136.6">200</text>
<text x="215.2" y="136.6">250</text>
<text x="223.9" y="136.6">240</text>
<text x="232.5" y="136.6">100</text>
<text x="240.1" y="136.5">265</text>
<text x="247.7" y="136.5">670</text>
<text x="14" y="196.4">Designed</text>
<text x="40" y="196.4">Checked</text>
<text x="67" y="196.4">Scale</text>
<text x="94.4" y="196.3">PRINCIPAL ENGINEER</text>
<text x="154.3" y="197">Date</text>
<text x="14" y="200.8">TV 12/14</text>
<text x="40" y="200.8">DJ 12/14</text>
<text x="67" y="200.8">Not to Scale</text>
<text x="94.4" y="199.8">(Traffic Engineering)</text>
</g>
<g font-size="3.1" fill="#231f20">
<text x="145.6" y="51.3">a</text>
<text x="230.5" y="50.2">r</text>
<text x="60.8" y="64.7">j</text>
<text x="66.3" y="65.4">d</text>
<text x="226.2" y="69.4">q</text>
<text x="60.6" y="73">f</text>
<text x="59.8" y="79.7">g</text>
<text x="226.2" y="83.8">n</text>
<text x="227.9" y="79.3">m</text>
<text x="60.6" y="86.2">f</text>
<text x="67.3" y="84.1">x</text>
<text x="227.9" y="88.3">m</text>
<text x="237.9" y="84.1">b</text>
<text x="59.8" y="91.4">h</text>
<text x="60.6" y="96.5">f</text>
<text x="226.2" y="98.8">k</text>
<text x="59.8" y="104.1">e</text>
<text x="66.4" y="102.8">c</text>
<text x="72.9" y="113">s</text>
<text x="94.3" y="113">t</text>
<text x="151.4" y="113">u</text>
<text x="156.5" y="113.1">v</text>
<text x="181.6" y="113">w</text>
<text x="212.5" y="113">v</text>
</g>
<g font-size="3" fill="#231f20">
<text x="116.4" y="149.4">1.</text>
<text x="121.4" y="149.4">This sign may be used on motorways to identify exits to nearby accredited visitor information centres.</text>
<text x="116.4" y="153.4">2.</text>
<text x="121.4" y="153.4">* Insert appropriate town name. E.g. Tewantin.</text>
<text x="116.4" y="161.5">4.</text>
<text x="116.4" y="157.4">3.</text>
<text x="121.4" y="157.4">** Insert appropriate exit number. E.g. 203A.</text>
<text x="123.4" y="161.5">Dimension may vary according to length of destination names</text>
<text x="116.4" y="165.5">5.</text>
<text x="121.4" y="165.5">The tourist information symbol to be used in accordance with conditions noted in SQ04 service sign symbol.</text>
</g>
<g font-size="2.5" fill="#231f20">
<text x="41.1" y="184.3">Department of Transport and Main Roads</text>
<text x="38.6" y="187.1">Infrastructure Management &amp; Delivery Division</text>
<text x="264" y="195.7">Page 4 of 10</text>
</g>
<text font-size="2.1" fill="#231f20" x="147.3" y="50.1">#</text>
<text font-size="2" fill="#231f20" x="121.4" y="160.3">#</text>
</svg>
